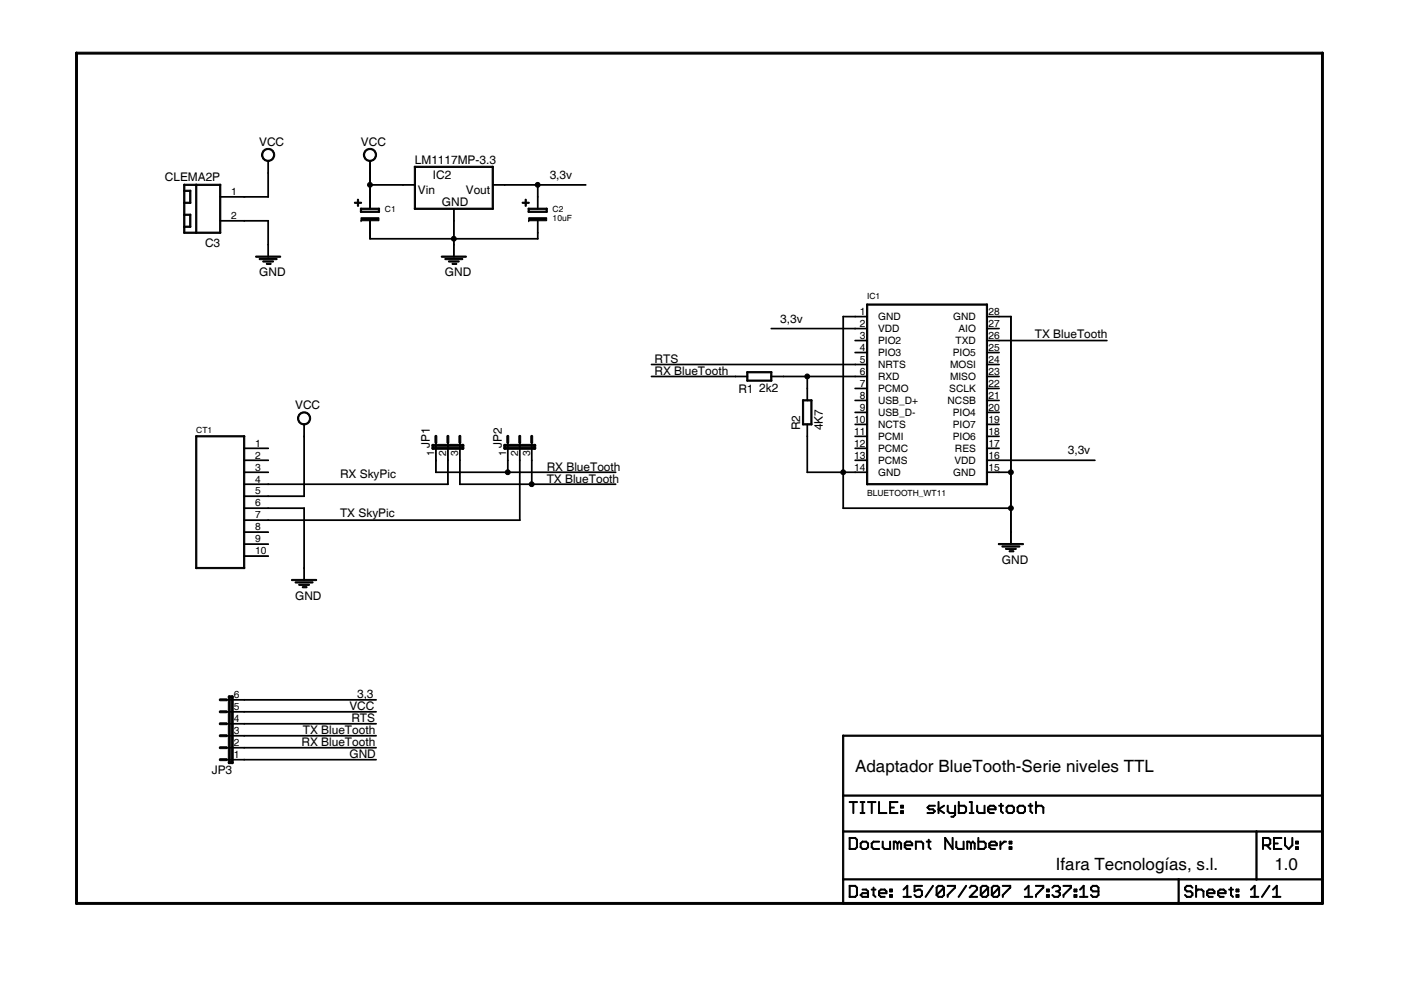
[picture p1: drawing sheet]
<svg xmlns="http://www.w3.org/2000/svg" width="297mm" height="210mm" viewBox="0 0 297 210" stroke-linecap="round" stroke-linejoin="round" font-family="sans-serif">
<g fill="#000" stroke="#000" stroke-width=".21">
<path d="M16 11.2l.1-.1h264.4l.1 .2-.1 .2h-264.4z" fill-rule="evenodd"/>
<path d="M38.9 39.2l2.8-.1v.1l-2.7 .1z" fill-rule="evenodd"/>
<path d="M41.5 39.2l5.2-.1 .1 .1-5.2 .1z" fill-rule="evenodd"/>
<path d="M55.9 31.8a1.4 1.4 0 0 1 2.2 .4 1.4 1.4 0 0 1-.9 2 1.4 1.4 0 0 1-1.7-1.3h.2a1.14 1.14 0 0 1 1.5-1.1 1.14 1.14 0 0 1 .5 1.8 1.14 1.14 0 0 1-1.8-.2l-.2-.5h-.2l.1-.6z" fill-rule="evenodd"/>
<path d="M56.8 34.1h.1v2.6z" fill-rule="evenodd"/>
<path d="M77.5 31.8a1.4 1.4 0 0 1 2.2 .4 1.4 1.4 0 0 1-.9 2 1.4 1.4 0 0 1-1.8-1.3h.3a1.14 1.14 0 0 1 1.5-1.1 1.14 1.14 0 0 1 .5 1.8 1.14 1.14 0 0 1-1.9-.2l-.1-.5h-.3l.2-.6z" fill-rule="evenodd"/>
<path d="M78.4 36.6l.1 2.7z" fill-rule="evenodd"/>
<path d="M78.4 34.1l.1 2.6z" fill-rule="evenodd"/>
<path d="M78.4 39.2h7.1z" fill-rule="evenodd"/>
<path d="M85.4 39.2h2.7z" fill-rule="evenodd"/>
<path d="M87.8 35.3h16.7l.1 .1-16.7 .1z" fill-rule="evenodd"/>
<path d="M104.4 39.2h2.7z" fill-rule="evenodd"/>
<path d="M107 39.2h7.1z" fill-rule="evenodd"/>
<path d="M113.9 39.2h10.3z" fill-rule="evenodd"/>
<path d="M38.9 39.2h.3l-.1 1.4-.2-.1z" fill-rule="evenodd"/>
<path d="M38.9 40.4h.3l-.1 2.7h-.2z" fill-rule="evenodd"/>
<path d="M39 42.9l.2 .1-.1 2.7-.2-.1z" fill-rule="evenodd"/>
<path d="M39 45.4l.2 .1-.1 2.7-.2-.1z" fill-rule="evenodd"/>
<path d="M38.9 48h.3l-.1 1.5-.2-.1z" fill-rule="evenodd"/>
<path d="M38.9 48h1.5l.1 .1-1.5 .1z" fill-rule="evenodd"/>
<path d="M40.2 45.5h.3l-.1 2.7-.2-.1z" fill-rule="evenodd"/>
<path d="M39 45.4h1.4l.1 .2-1.5 .1z" fill-rule="evenodd"/>
<path d="M38.9 40.4l1.5-.1 .1 .2-1.5 .1z" fill-rule="evenodd"/>
<path d="M40.2 40.4h.3l-.1 2.7h-.2z" fill-rule="evenodd"/>
<path d="M39 42.9h1.4l.1 .2h-1.5z" fill-rule="evenodd"/>
<path d="M39 49.2h2.7v.2l-2.7 .1z" fill-rule="evenodd"/>
<path d="M41.5 39.2h.2v10.3l-.2-.1z" fill-rule="evenodd"/>
<path d="M46.6 39.2h.2l-.1 10.3-.1-.1z" fill-rule="evenodd"/>
<path d="M41.6 49.2h5.1l.1 .2-5.2 .1z" fill-rule="evenodd"/>
<path d="M46.7 41.7l5.2 .1h-5.2z" fill-rule="evenodd"/>
<path d="M46.7 46.8l5.2 .1h-5.2z" fill-rule="evenodd"/>
<path d="M51.7 46.8l5.2 .1h-5.2z" fill-rule="evenodd"/>
<path d="M56.8 46.8h.1v5.2z" fill-rule="evenodd"/>
<path d="M51.7 41.7l5.2 .1h-5.2z" fill-rule="evenodd"/>
<path d="M56.8 36.6h.1v5.2z" fill-rule="evenodd"/>
<path d="M56.8 51.9h.1v2.6z" fill-rule="evenodd"/>
<path d="M56.5 55.9l.9-.1 .1 .2-.9 .1z" fill-rule="evenodd"/>
<path d="M55.7 55.4l2.2-.1 .1 .2-2.2 .1z" fill-rule="evenodd"/>
<path d="M55 54.8h3.7l.1 .2-3.8 .1z" fill-rule="evenodd"/>
<path d="M54.2 54.4l5.2-.1 .1 .2-5.2 .1z" fill-rule="evenodd"/>
<path d="M75.8 42.3h.2l-.1 1.5-.1-.1z" fill-rule="evenodd"/>
<path d="M76.5 46.2v.6h3.8v-.6z" fill-rule="evenodd"/>
<path d="M76.5 44.2h.2l-.1 .8h-.2z" fill-rule="evenodd"/>
<path d="M75.1 43l1.5-.1 .1 .2h-1.5z" fill-rule="evenodd"/>
<path d="M78.4 49.3h.1v1.4z" fill-rule="evenodd"/>
<path d="M78.4 39.2h.1v2.6z" fill-rule="evenodd"/>
<path d="M78.4 41.7l.1 2.7z" fill-rule="evenodd"/>
<path d="M78.4 46.8l.1 2.6z" fill-rule="evenodd"/>
<path d="M76.5 44.2h3.9l.1 .1-4 .1z" fill-rule="evenodd"/>
<path d="M80.3 44.2h.2l-.1 .8h-.2z" fill-rule="evenodd"/>
<path d="M76.5 44.8h3.9l.1 .2h-4z" fill-rule="evenodd"/>
<path d="M87.8 35.3h.3l-.1 9.1-.2-.1z" fill-rule="evenodd"/>
<path d="M78.4 50.6l17.9 .1h-17.9z" fill-rule="evenodd"/>
<path d="M96.2 46.8l.1 3.9z" fill-rule="evenodd"/>
<path d="M96.2 50.6l.1 1.4z" fill-rule="evenodd"/>
<path d="M96.2 44.2l.1 2.7z" fill-rule="evenodd"/>
<path d="M96.2 51.9h.1v2.6z" fill-rule="evenodd"/>
<path d="M95.8 55.9l1-.1 .1 .2-1 .1z" fill-rule="evenodd"/>
<path d="M95.1 55.4l2.2-.1 .1 .2-2.2 .1z" fill-rule="evenodd"/>
<path d="M94.4 54.8h3.6l.1 .2-3.7 .1z" fill-rule="evenodd"/>
<path d="M93.6 54.4l5.2-.1 .1 .2-5.3 .1z" fill-rule="evenodd"/>
<path d="M104.3 35.3h.3l-.1 9.1-.2-.1z" fill-rule="evenodd"/>
<path d="M87.8 44.2h16.7l.1 .1-16.7 .1z" fill-rule="evenodd"/>
<path d="M111.4 42.2l.2 .1-.1 1.5-.2-.1z" fill-rule="evenodd"/>
<path d="M112.1 46.2v.6h3.8v-.6z" fill-rule="evenodd"/>
<path d="M112 44.2h.2l-.1 .8h-.1z" fill-rule="evenodd"/>
<path d="M110.7 43l1.4-.1 .1 .2h-1.4z" fill-rule="evenodd"/>
<path d="M113.9 49.3h.2l-.1 1.4z" fill-rule="evenodd"/>
<path d="M96.2 50.6l17.9 .1h-17.9z" fill-rule="evenodd"/>
<path d="M113.9 39.2h.2l-.1 2.6z" fill-rule="evenodd"/>
<path d="M114 41.7v2.7z" fill-rule="evenodd"/>
<path d="M114 46.8v2.6z" fill-rule="evenodd"/>
<path d="M112 44.2h3.9l.1 .1-3.9 .1z" fill-rule="evenodd"/>
<path d="M115.9 44.2h.1l-.1 .8h-.1z" fill-rule="evenodd"/>
<path d="M112 44.9l3.9-.1 .1 .2h-3.9z" fill-rule="evenodd"/>
<path d="M138.1 79.8l17.9 .1z" fill-rule="evenodd"/>
<path d="M155.8 79.8l2.7 .1z" fill-rule="evenodd"/>
<path d="M158.3 78.9l5.3-.1 .1 .2-5.3 .1z" fill-rule="evenodd"/>
<path d="M163.5 79.8l2.7 .1h-2.7z" fill-rule="evenodd"/>
<path d="M166 79.8l5.2 .1z" fill-rule="evenodd"/>
<path d="M178.7 67.1l2.7 .1z" fill-rule="evenodd"/>
<path d="M163.5 69.6l17.9 .1-17.9 .1z" fill-rule="evenodd"/>
<path d="M171.1 79.8l10.3 .1z" fill-rule="evenodd"/>
<path d="M138.1 77.3h43.3z" fill-rule="evenodd"/>
<path d="M181.3 67.1l2.6 .1h-2.6z" fill-rule="evenodd"/>
<path d="M181.3 69.6l2.6 .1-2.6 .1z" fill-rule="evenodd"/>
<path d="M181.3 72.2l2.6 .1h-2.6z" fill-rule="evenodd"/>
<path d="M181.2 74.7l2.7 .1z" fill-rule="evenodd"/>
<path d="M181.2 77.3h2.7z" fill-rule="evenodd"/>
<path d="M181.2 79.8l2.7 .1z" fill-rule="evenodd"/>
<path d="M183.8 64.5h25.5l.1 .1-25.6 .1z" fill-rule="evenodd"/>
<path d="M209.2 79.8l2.7 .1z" fill-rule="evenodd"/>
<path d="M209.2 77.3h2.7z" fill-rule="evenodd"/>
<path d="M209.2 74.7l2.7 .1z" fill-rule="evenodd"/>
<path d="M209.2 72.2l2.7 .1h-2.7z" fill-rule="evenodd"/>
<path d="M209.2 69.6l2.7 .1-2.7 .1z" fill-rule="evenodd"/>
<path d="M209.2 67.1l2.7 .1z" fill-rule="evenodd"/>
<path d="M211.7 67.1l2.7 .1z" fill-rule="evenodd"/>
<path d="M211.8 72.2l22.9 .1h-22.9z" fill-rule="evenodd"/>
<path d="M41.6 92.4h10.2l.1 .2-10.3 .1z" fill-rule="evenodd"/>
<path d="M51.7 97.6l5.2 .1z" fill-rule="evenodd"/>
<path d="M51.7 95.1h5.2z" fill-rule="evenodd"/>
<path d="M63.5 87.7a1.4 1.4 0 0 1 2.2 .4 1.4 1.4 0 0 1-.9 2 1.4 1.4 0 0 1-1.7-1.4h.2a1.15 1.15 0 0 1 1.6-1 1.15 1.15 0 0 1 .4 1.8 1.15 1.15 0 0 1-1.8-.2l-.2-.6h-.2l.1-.6z" fill-rule="evenodd"/>
<path d="M64.4 90h.2l-.1 2.6z" fill-rule="evenodd"/>
<path d="M91.6 94.4l.1-.1 .3 .1v.8l-.1 .1-.3-.1z" fill-rule="evenodd"/>
<path d="M92.3 95.1h.2v2.6z" fill-rule="evenodd"/>
<path d="M92.3 93.8h.2v1.4z" fill-rule="evenodd"/>
<path d="M92.3 92.4l.3 .1v1.4l-.1 .1-.3-.1v-1.4z" fill-rule="evenodd"/>
<path d="M94.9 95.1h.1v2.6z" fill-rule="evenodd"/>
<path d="M94.9 93.8h.1v1.4z" fill-rule="evenodd"/>
<path d="M94.8 92.5l.1-.1 .3 .1v1.4l-.2 .1-.2-.1z" fill-rule="evenodd"/>
<path d="M97.4 95.1h.2l-.1 2.6z" fill-rule="evenodd"/>
<path d="M97.4 93.8h.2l-.1 1.4z" fill-rule="evenodd"/>
<path d="M97.4 92.4l.3 .1v1.4l-.1 .1-.3-.1v-1.4z" fill-rule="evenodd"/>
<path d="M91.6 95l.1-.1h6.5l.1 .3-.1 .1h-6.5z" fill-rule="evenodd"/>
<path d="M97.9 94.4l.2-.1 .2 .1v.8l-.1 .1-.3-.1z" fill-rule="evenodd"/>
<path d="M91.6 94.4l.1-.1h6.5l.1 .2-.1 .2h-6.5z" fill-rule="evenodd"/>
<path d="M107 94.3l.2 .1v.8l-.1 .1-.3-.1v-.8z" fill-rule="evenodd"/>
<path d="M107.6 95.1h.1v2.6z" fill-rule="evenodd"/>
<path d="M107.6 93.8h.1v1.4z" fill-rule="evenodd"/>
<path d="M107.5 92.5l.1-.1 .3 .1v1.4l-.2 .1-.2-.1z" fill-rule="evenodd"/>
<path d="M110.1 95.1h.2l-.1 2.6z" fill-rule="evenodd"/>
<path d="M110.1 93.8h.2l-.1 1.4z" fill-rule="evenodd"/>
<path d="M110.1 92.4l.3 .1v1.4l-.1 .1-.3-.1v-1.4z" fill-rule="evenodd"/>
<path d="M112.7 95.1h.1v2.6z" fill-rule="evenodd"/>
<path d="M112.7 93.8h.1v1.4z" fill-rule="evenodd"/>
<path d="M112.5 92.5l.2-.1 .2 .1v1.4l-.1 .1-.3-.1z" fill-rule="evenodd"/>
<path d="M106.8 95l.2-.1h6.5l.1 .3-.1 .1h-6.5z" fill-rule="evenodd"/>
<path d="M113.3 94.3l.3 .1v.8l-.1 .1-.3-.1v-.8z" fill-rule="evenodd"/>
<path d="M107 94.3h6.5l.1 .2-.1 .2h-6.5l-.2-.2z" fill-rule="evenodd"/>
<path d="M158.3 78.9h.3l-.1 2-.2-.1z" fill-rule="evenodd"/>
<path d="M158.3 80.7l5.3-.1 .1 .2-5.3 .1z" fill-rule="evenodd"/>
<path d="M163.4 78.9h.3l-.1 2-.2-.1z" fill-rule="evenodd"/>
<path d="M170.2 84.8l.2 .1-.1 5.2-.2-.1z" fill-rule="evenodd"/>
<path d="M171.1 79.8h.1v2.7z" fill-rule="evenodd"/>
<path d="M171.1 82.3l.1 2.7z" fill-rule="evenodd"/>
<path d="M171.1 90h.1v2.6z" fill-rule="evenodd"/>
<path d="M172 84.8l.2 .1-.1 5.2-.2-.1z" fill-rule="evenodd"/>
<path d="M170.2 84.8h1.9l.1 .2h-2z" fill-rule="evenodd"/>
<path d="M170.2 89.9h1.9l.1 .1-2 .1z" fill-rule="evenodd"/>
<path d="M181.3 82.3l2.6 .1-2.6 .1z" fill-rule="evenodd"/>
<path d="M181.3 84.9l2.6 .1h-2.6z" fill-rule="evenodd"/>
<path d="M181.2 87.4l2.7 .1z" fill-rule="evenodd"/>
<path d="M181.2 90h2.7z" fill-rule="evenodd"/>
<path d="M181.3 92.5l2.6 .1h-2.6z" fill-rule="evenodd"/>
<path d="M181.3 95l2.6 .1-2.6 .1z" fill-rule="evenodd"/>
<path d="M181.2 97.6l2.7 .1z" fill-rule="evenodd"/>
<path d="M209.2 97.6l2.7 .1z" fill-rule="evenodd"/>
<path d="M209.2 95.1h2.7z" fill-rule="evenodd"/>
<path d="M209.2 92.5l2.7 .1z" fill-rule="evenodd"/>
<path d="M209.2 90h2.7z" fill-rule="evenodd"/>
<path d="M209.2 87.4l2.7 .1z" fill-rule="evenodd"/>
<path d="M209.2 84.9l2.7 .1h-2.7z" fill-rule="evenodd"/>
<path d="M209.2 82.3l2.7 .1-2.7 .1z" fill-rule="evenodd"/>
<path d="M211.7 97.6l20.5 .1z" fill-rule="evenodd"/>
<path d="M51.7 100.1l5.2 .1z" fill-rule="evenodd"/>
<path d="M51.7 102.7h5.2z" fill-rule="evenodd"/>
<path d="M51.7 105.2l5.2 .1z" fill-rule="evenodd"/>
<path d="M51.7 107.7l5.2 .1-5.2 .1z" fill-rule="evenodd"/>
<path d="M51.7 110.3l5.2 .1z" fill-rule="evenodd"/>
<path d="M51.7 112.8l5.2 .1z" fill-rule="evenodd"/>
<path d="M51.7 115.4h5.2z" fill-rule="evenodd"/>
<path d="M51.7 117.9l5.2 .1z" fill-rule="evenodd"/>
<path d="M56.8 107.8h7.8z" fill-rule="evenodd"/>
<path d="M56.8 105.2l7.8 .1z" fill-rule="evenodd"/>
<path d="M64.4 92.5h.2l-.1 12.8z" fill-rule="evenodd"/>
<path d="M92.3 97.6h.2v2.6z" fill-rule="evenodd"/>
<path d="M56.8 102.7h38.2z" fill-rule="evenodd"/>
<path d="M94.9 97.6h.1v5.2z" fill-rule="evenodd"/>
<path d="M97.4 97.6h.2l-.1 5.2z" fill-rule="evenodd"/>
<path d="M92.3 100.1l15.4 .1z" fill-rule="evenodd"/>
<path d="M107.6 97.6h.1v2.6z" fill-rule="evenodd"/>
<path d="M56.8 110.3l53.5 .1z" fill-rule="evenodd"/>
<path d="M110.1 97.6h.2l-.1 12.8z" fill-rule="evenodd"/>
<path d="M97.4 102.7h15.4z" fill-rule="evenodd"/>
<path d="M112.7 97.6h.1v5.2z" fill-rule="evenodd"/>
<path d="M112.7 102.7h17.9z" fill-rule="evenodd"/>
<path d="M107.6 100.1l23 .1z" fill-rule="evenodd"/>
<path d="M171.1 92.5h.1v7.7z" fill-rule="evenodd"/>
<path d="M178.7 67.1h.2l-.1 33.1z" fill-rule="evenodd"/>
<path d="M178.7 100.1h.2l-.1 7.8z" fill-rule="evenodd"/>
<path d="M171.1 100.1l7.8 .1z" fill-rule="evenodd"/>
<path d="M178.7 100.1l2.7 .1z" fill-rule="evenodd"/>
<path d="M181.3 100.1l2.6 .1h-2.6z" fill-rule="evenodd"/>
<path d="M183.8 64.5l.2 .1-.1 38.2-.2-.1z" fill-rule="evenodd"/>
<path d="M209.2 64.5l.2 .1-.1 38.2-.2-.1z" fill-rule="evenodd"/>
<path d="M183.7 102.7l25.6-.1 .1 .1-25.6 .1z" fill-rule="evenodd"/>
<path d="M209.2 100.1l2.7 .1z" fill-rule="evenodd"/>
<path d="M178.7 107.8h35.7z" fill-rule="evenodd"/>
<path d="M214.3 67.1h.1v33.1h-.1z" fill-rule="evenodd"/>
<path d="M211.7 100.1l2.7 .1z" fill-rule="evenodd"/>
<path d="M214.3 100.1h.1v7.8z" fill-rule="evenodd"/>
<path d="M214.3 107.8h.1v5.1z" fill-rule="evenodd"/>
<path d="M214.3 112.8h.1v2.7z" fill-rule="evenodd"/>
<path d="M214 116.8h.9l.1 .2-1 .1z" fill-rule="evenodd"/>
<path d="M213.2 116.4l2.2-.1 .1 .2h-2.2z" fill-rule="evenodd"/>
<path d="M212.5 115.8h3.7v.2h-3.7z" fill-rule="evenodd"/>
<path d="M211.7 115.4l5.2-.1 .1 .1-5.3 .1z" fill-rule="evenodd"/>
<path d="M41.6 92.4l.1 .1v28.1l-.2-.1z" fill-rule="evenodd"/>
<path d="M41.5 120.4h10.3l.1 .1-10.3 .1z" fill-rule="evenodd"/>
<path d="M51.7 92.4l.2 .1-.1 28.1-.2-.1z" fill-rule="evenodd"/>
<path d="M64.4 107.8h.2l-.1 12.8z" fill-rule="evenodd"/>
<path d="M64.4 120.5h.2l-.1 2.6z" fill-rule="evenodd"/>
<path d="M64.2 124.4h.8l.1 .2-.9 .1z" fill-rule="evenodd"/>
<path d="M63.4 123.9h2.1l.1 .2-2.2 .1z" fill-rule="evenodd"/>
<path d="M62.7 123.4h3.6l.1 .2-3.7 .1z" fill-rule="evenodd"/>
<path d="M61.9 122.9h5.2v.2h-5.2z" fill-rule="evenodd"/>
<path d="M46.6 148.2h1.4l.2 .3-.2 .1h-1.4l-.1-.1z" fill-rule="evenodd"/>
<path d="M46.5 158.5l.1-.1h1.4l.2 .3-.2 .1h-1.4z" fill-rule="evenodd"/>
<path d="M46.5 150.9l.1-.1h1.4l.2 .2-.2 .2h-1.4z" fill-rule="evenodd"/>
<path d="M46.6 155.9h1.4l.2 .2-.2 .2h-1.4l-.1-.2z" fill-rule="evenodd"/>
<path d="M46.6 153.3h1.4l.2 .3-.2 .1h-1.4l-.1-.1z" fill-rule="evenodd"/>
<path d="M47.9 148.4l1.4 .1z" fill-rule="evenodd"/>
<path d="M47.9 158.6h1.4z" fill-rule="evenodd"/>
<path d="M47.9 150.9l1.4 .1z" fill-rule="evenodd"/>
<path d="M47.9 156l1.4 .1z" fill-rule="evenodd"/>
<path d="M47.9 153.5h1.4z" fill-rule="evenodd"/>
<path d="M48.4 147.7l.1-.1h.8l.1 .3-.1 .1h-.8z" fill-rule="evenodd"/>
<path d="M49.2 158.6h2.7z" fill-rule="evenodd"/>
<path d="M49.2 148.4l2.7 .1z" fill-rule="evenodd"/>
<path d="M49.2 150.9l2.7 .1h-2.7z" fill-rule="evenodd"/>
<path d="M49.2 156l2.7 .1h-2.7z" fill-rule="evenodd"/>
<path d="M49.2 153.5h2.7z" fill-rule="evenodd"/>
<path d="M51.7 150.9l28.1 .1z" fill-rule="evenodd"/>
<path d="M51.7 148.4l28.1 .1z" fill-rule="evenodd"/>
<path d="M51.7 156l28.1 .1z" fill-rule="evenodd"/>
<path d="M51.7 158.6h28.1z" fill-rule="evenodd"/>
<path d="M51.7 153.5h28.1z" fill-rule="evenodd"/>
<path d="M178.7 155.9h101.7l.1 .2-101.8 .1z" fill-rule="evenodd"/>
<path d="M46.6 160.9h1.4l.2 .3-.2 .1h-1.4l-.1-.1z" fill-rule="evenodd"/>
<path d="M48.4 147.7l.1-.1 .3 .1v14.1l-.1 .2-.3-.2z" fill-rule="evenodd"/>
<path d="M47.9 161.1l1.4 .1z" fill-rule="evenodd"/>
<path d="M49 147.7l.2-.1 .2 .1v14.1l-.1 .2-.3-.2z" fill-rule="evenodd"/>
<path d="M48.4 161.7l.1-.1h.8l.1 .2-.1 .2h-.8z" fill-rule="evenodd"/>
<path d="M49.2 161.1l2.7 .1h-2.7z" fill-rule="evenodd"/>
<path d="M51.7 161.1l28.1 .1z" fill-rule="evenodd"/>
<path d="M178.7 168.6l.2 .1-.1 7.8-.2-.1z" fill-rule="evenodd"/>
<path d="M178.7 155.9l.2 .1-.1 12.9-.2-.1z" fill-rule="evenodd"/>
<path d="M180.8 170.1h.2v2.5l-.2-.1z" fill-rule="evenodd"/>
<path d="M180 177.7l1.4-.1v.2h-1.3z" fill-rule="evenodd"/>
<path d="M180 170.1l1.7-.1 .1 .2h-1.7z" fill-rule="evenodd"/>
<path d="M181.2 180l.4-.4h.2l-.4 .6z" fill-rule="evenodd"/>
<path d="M181.6 178.1h.2l-.1 1.7-.1-.1z" fill-rule="evenodd"/>
<path d="M181.3 177.6l.5 .5-.1 .1-.5-.4z" fill-rule="evenodd"/>
<path d="M182.4 178.8l.2 .1-.1 .9-.1-.1z" fill-rule="evenodd"/>
<path d="M182.8 170.1h.2l-.1 2.5-.1-.1z" fill-rule="evenodd"/>
<path d="M182.4 178.8l.4-.4 .2 .1-.5 .5z" fill-rule="evenodd"/>
<path d="M182.4 172.3h.9l.1 .2-1 .1z" fill-rule="evenodd"/>
<path d="M182.4 170h.9l.1 .2h-1z" fill-rule="evenodd"/>
<path d="M182.8 178.4h.9v.2h-.9z" fill-rule="evenodd"/>
<path d="M183.5 180l.5-.4h.1l-.4 .6z" fill-rule="evenodd"/>
<path d="M184 178.8l.1 .1v.9l-.2-.1z" fill-rule="evenodd"/>
<path d="M183.6 178.4l.5 .5v.1l-.6-.4z" fill-rule="evenodd"/>
<path d="M184.7 170.1h.2v2.5l-.2-.1z" fill-rule="evenodd"/>
<path d="M184.7 178.9h.2v.9l-.2-.1z" fill-rule="evenodd"/>
<path d="M184.7 178.9l.5-.5 .1 .1-.4 .5z" fill-rule="evenodd"/>
<path d="M184 170h1.6l.1 .2h-1.7z" fill-rule="evenodd"/>
<path d="M186.3 170.1h.2l-.1 2.5-.1-.1z" fill-rule="evenodd"/>
<path d="M185.2 178.4h1.2l.1 .2h-1.3z" fill-rule="evenodd"/>
<path d="M187.1 178.4l.2 .1-.1 1.3-.2-.1z" fill-rule="evenodd"/>
<path d="M186.3 172.4l1.7-.1v.2l-1.7 .1z" fill-rule="evenodd"/>
<path d="M188.6 170.1h.2v2.5l-.2-.1z" fill-rule="evenodd"/>
<path d="M188.6 171.2h.9l.1 .1-.9 .1z" fill-rule="evenodd"/>
<path d="M189.5 178.4h.4l.1 .2h-.5z" fill-rule="evenodd"/>
<path d="M188.6 170.1l1.7-.1 .1 .2h-1.7z" fill-rule="evenodd"/>
<path d="M188.7 172.3h1.6l.1 .2-1.7 .1z" fill-rule="evenodd"/>
<path d="M189.8 178.4l.6 .5-.1 .1-.5-.4z" fill-rule="evenodd"/>
<path d="M190.2 178.9l.4-.5 .2 .1-.5 .5z" fill-rule="evenodd"/>
<path d="M190.9 170.9h.3l-.1 .5-.2-.1z" fill-rule="evenodd"/>
<path d="M190.9 172h.3l-.1 .6-.2-.1z" fill-rule="evenodd"/>
<path d="M190.6 178.4l.6 .5-.1 .1-.5-.4z" fill-rule="evenodd"/>
<path d="M190.9 170.9l.6-.1 .1 .1-.6 .1z" fill-rule="evenodd"/>
<path d="M191.4 170.8l.2 .1-.1 .5-.2-.1z" fill-rule="evenodd"/>
<path d="M190.9 171.2h.6l.1 .1-.6 .1z" fill-rule="evenodd"/>
<path d="M190.9 172h.6l.1 .1-.6 .1z" fill-rule="evenodd"/>
<path d="M191.4 172h.2l-.1 .6-.2-.1z" fill-rule="evenodd"/>
<path d="M191 172.3h.5l.1 .2-.6 .1z" fill-rule="evenodd"/>
<path d="M191.8 178.8l.1 .1v.9l-.2-.1z" fill-rule="evenodd"/>
<path d="M191.8 178.8l.4-.4 .1 .1-.4 .5z" fill-rule="evenodd"/>
<path d="M192.1 178.5l.9-.1 .1 .2h-.9z" fill-rule="evenodd"/>
<path d="M193 178.4l.5 .5-.1 .1-.5-.4z" fill-rule="evenodd"/>
<path d="M193.4 178.8l.1 .1-.1 .5-.1-.1z" fill-rule="evenodd"/>
<path d="M191.8 179.2h1.6l.1 .1-1.7 .1z" fill-rule="evenodd"/>
<path d="M194.1 178.4h1.3v.2h-1.3z" fill-rule="evenodd"/>
<path d="M195.3 178.4l.5 .5v.1l-.6-.4z" fill-rule="evenodd"/>
<path d="M196.8 178.1h.2v1.7l-.2-.1z" fill-rule="evenodd"/>
<path d="M196.6 171.2h.1l.4 .5-.1 .1z" fill-rule="evenodd"/>
<path d="M196.6 171.2l.4-.4 .1 .1-.4 .5z" fill-rule="evenodd"/>
<path d="M196.4 178.5l.9-.1 .1 .2h-.9z" fill-rule="evenodd"/>
<path d="M196.6 172.3h1.3v.2l-1.3 .1z" fill-rule="evenodd"/>
<path d="M196.9 171.6h1v.1l-.9 .1z" fill-rule="evenodd"/>
<path d="M197.7 172.4l.5-.4h.1l-.4 .6z" fill-rule="evenodd"/>
<path d="M197.8 171.6l.5 .4-.1 .2-.5-.5z" fill-rule="evenodd"/>
<path d="M196.9 170.9l1.3-.1 .1 .1-1.3 .1z" fill-rule="evenodd"/>
<path d="M198.9 170.1h.2l-.1 2.5-.1-.1z" fill-rule="evenodd"/>
<path d="M198.9 171.6l1.4 .9-.2 .1-1.2-.9z" fill-rule="evenodd"/>
<path d="M198.9 171.6l1.2-.8 .2 .1-1.3 .9z" fill-rule="evenodd"/>
<path d="M200.8 170.9h.2v1.3l-.2-.1z" fill-rule="evenodd"/>
<path d="M200.8 172h.2l.4 .5-.1 .1z" fill-rule="evenodd"/>
<path d="M201.6 173.2l.6-.1v.2h-.5z" fill-rule="evenodd"/>
<path d="M201.3 172.3h1.2l.1 .2-1.3 .1z" fill-rule="evenodd"/>
<path d="M202.4 170.9h.2l-.1 2.1-.1-.1z" fill-rule="evenodd"/>
<path d="M202 173.2l.5-.5 .1 .1-.4 .5z" fill-rule="evenodd"/>
<path d="M202.7 178.4l.2 .1-.1 1.3-.2-.1z" fill-rule="evenodd"/>
<path d="M203.2 170l.2 .1-.1 2.5-.1-.1z" fill-rule="evenodd"/>
<path d="M203.2 172.3h1.3l.1 .2-1.4 .1z" fill-rule="evenodd"/>
<path d="M203.2 170.8h1.3l.1 .1-1.4 .1z" fill-rule="evenodd"/>
<path d="M204.3 172.4l.5-.4h.1l-.4 .6z" fill-rule="evenodd"/>
<path d="M204.7 171.2h.2v1l-.2-.1z" fill-rule="evenodd"/>
<path d="M204.3 170.9l.2-.1 .4 .5-.1 .1z" fill-rule="evenodd"/>
<path d="M205 178.4h.5l.1 .2h-.6z" fill-rule="evenodd"/>
<path d="M205.4 178.4l.6 .5-.1 .1-.5-.4z" fill-rule="evenodd"/>
<path d="M205.5 170.1l.6-.1v.2h-.5z" fill-rule="evenodd"/>
<path d="M205.9 170.1h.2v2.5l-.2-.1z" fill-rule="evenodd"/>
<path d="M205.8 178.9l.4-.5 .2 .1-.5 .5z" fill-rule="evenodd"/>
<path d="M205.6 172.3h.8l.1 .2-.9 .1z" fill-rule="evenodd"/>
<path d="M206.2 178.4l.6 .5-.1 .1-.5-.4z" fill-rule="evenodd"/>
<path d="M207.1 170.8l.2 .1-.1 1.3-.1-.1z" fill-rule="evenodd"/>
<path d="M207.1 172h.1l.5 .5-.2 .1z" fill-rule="evenodd"/>
<path d="M207.4 178.4h1.2l.1 .2h-1.3z" fill-rule="evenodd"/>
<path d="M207.5 172.3h1.3v.2l-1.3 .1z" fill-rule="evenodd"/>
<path d="M208.6 170.9h.2v1.7l-.2-.1z" fill-rule="evenodd"/>
<path d="M208.5 180l.4-.4h.2l-.5 .6z" fill-rule="evenodd"/>
<path d="M208.9 178.9h.2l-.1 .9-.1-.1z" fill-rule="evenodd"/>
<path d="M208.5 178.5l.1-.1 .5 .5-.2 .1z" fill-rule="evenodd"/>
<path d="M209.4 171.2h.2l-.1 1-.1-.1z" fill-rule="evenodd"/>
<path d="M209.7 178.8l.2 .1-.1 .9-.1-.1z" fill-rule="evenodd"/>
<path d="M209.4 172h.1l.5 .5-.1 .1z" fill-rule="evenodd"/>
<path d="M209.4 171.2l.5-.4 .1 .1-.5 .5z" fill-rule="evenodd"/>
<path d="M209.7 178.8l.4-.4 .2 .1-.5 .5z" fill-rule="evenodd"/>
<path d="M209.9 172.3h.8l.1 .2-.9 .1z" fill-rule="evenodd"/>
<path d="M209.8 170.9l.9-.1 .1 .1-.9 .1z" fill-rule="evenodd"/>
<path d="M210.1 178.4h.9v.2h-.9z" fill-rule="evenodd"/>
<path d="M210.6 170.8l.6 .4-.1 .2-.5-.5z" fill-rule="evenodd"/>
<path d="M211 171.2h.2l-.1 .6-.1-.1z" fill-rule="evenodd"/>
<path d="M209.5 171.6h1.6l.1 .1-1.7 .1z" fill-rule="evenodd"/>
<path d="M210.9 178.4l.5 .5v.1l-.6-.4z" fill-rule="evenodd"/>
<path d="M211.2 178.9h.2v.5l-.2-.1z" fill-rule="evenodd"/>
<path d="M209.7 179.2h1.7v.1l-1.7 .1z" fill-rule="evenodd"/>
<path d="M212.1 170.5h.2v1.7l-.2-.1z" fill-rule="evenodd"/>
<path d="M212.1 172h.2l.4 .5-.1 .1z" fill-rule="evenodd"/>
<path d="M211.7 170.9l1-.1v.1l-.9 .1z" fill-rule="evenodd"/>
<path d="M212 179.2l.8-.8 .2 .1-.9 .9z" fill-rule="evenodd"/>
<path d="M212.8 178.4h.5l.1 .2h-.6z" fill-rule="evenodd"/>
<path d="M213.3 171.2h.2v1l-.2-.1z" fill-rule="evenodd"/>
<path d="M213.3 171.2l.5-.4 .1 .1-.4 .5z" fill-rule="evenodd"/>
<path d="M213.3 172h.2l.4 .5-.1 .1z" fill-rule="evenodd"/>
<path d="M214 178.4l.2 .1-.1 .5-.2-.1z" fill-rule="evenodd"/>
<path d="M214 178.4h.5v.2h-.5z" fill-rule="evenodd"/>
<path d="M214.4 178.4l.1 .1v.5l-.2-.1z" fill-rule="evenodd"/>
<path d="M213.9 178.9l.6-.1v.1l-.5 .1z" fill-rule="evenodd"/>
<path d="M213.9 179.6h.6v.1l-.5 .1z" fill-rule="evenodd"/>
<path d="M213.7 172.4l.9-.1 .1 .2-.9 .1z" fill-rule="evenodd"/>
<path d="M213.7 170.9l.9-.1 .1 .1-.9 .1z" fill-rule="evenodd"/>
<path d="M214.9 172l.2 .1-.6 .5v-.2z" fill-rule="evenodd"/>
<path d="M214.9 171.2h.2l-.1 1-.1-.1z" fill-rule="evenodd"/>
<path d="M214.5 170.9l.1-.1 .5 .5-.2 .1z" fill-rule="evenodd"/>
<path d="M215.6 171.2h.3l-.1 1-.2-.1z" fill-rule="evenodd"/>
<path d="M215.6 171.2l.5-.4 .1 .1-.4 .5z" fill-rule="evenodd"/>
<path d="M215.6 172h.2l.4 .5-.1 .1z" fill-rule="evenodd"/>
<path d="M216.1 172.3h.9v.2l-.9 .1z" fill-rule="evenodd"/>
<path d="M216 170.9l1-.1v.1l-.9 .1z" fill-rule="evenodd"/>
<path d="M216.8 172.4l.5-.4h.1l-.4 .6z" fill-rule="evenodd"/>
<path d="M217.2 171.2h.2v1l-.2-.1z" fill-rule="evenodd"/>
<path d="M216.8 170.9l.2-.1 .4 .5-.1 .1z" fill-rule="evenodd"/>
<path d="M218.4 170.5h.2l-.1 1.7-.1-.1z" fill-rule="evenodd"/>
<path d="M218.4 172h.1l.5 .5-.2 .1z" fill-rule="evenodd"/>
<path d="M218.1 170.8h.8l.1 .1-.9 .1z" fill-rule="evenodd"/>
<path d="M219.5 170.1h.2v2.5l-.2-.1z" fill-rule="evenodd"/>
<path d="M219.5 171.2l.5-.4 .2 .1-.5 .5z" fill-rule="evenodd"/>
<path d="M220 170.8h.8l.1 .1-.9 .1z" fill-rule="evenodd"/>
<path d="M220.7 170.9l.1-.1 .5 .5-.1 .1z" fill-rule="evenodd"/>
<path d="M221.1 171.2h.2v1.4l-.2-.1z" fill-rule="evenodd"/>
<path d="M178.7 176.2h87.7l.1 .2-87.8 .1z" fill-rule="evenodd"/>
<path d="M267.7 177.7l1.3-.1v.2h-1.3z" fill-rule="evenodd"/>
<path d="M267.7 179.2h1.3v.1l-1.3 .1z" fill-rule="evenodd"/>
<path d="M268.9 177.6l.5 .5v.1l-.6-.4z" fill-rule="evenodd"/>
<path d="M269.2 178.1h.2v.9l-.2-.1z" fill-rule="evenodd"/>
<path d="M269.3 178.8l.1 .1-.5 .5-.1-.2z" fill-rule="evenodd"/>
<path d="M270 178.9l.9-.1 .1 .1-.9 .1z" fill-rule="evenodd"/>
<path d="M270.1 177.6h1.6l.1 .2h-1.7z" fill-rule="evenodd"/>
<path d="M272.3 177.7h.3l-.1 1.7-.2-.1z" fill-rule="evenodd"/>
<path d="M274 177.6l.1 .1-.1 1.7-.1-.1z" fill-rule="evenodd"/>
<path d="M274.7 178.5h.2l-.1 .5-.1-.1z" fill-rule="evenodd"/>
<path d="M274.7 178.5l.5-.1 .1 .2h-.6z" fill-rule="evenodd"/>
<path d="M275.1 178.5h.2l-.1 .5-.1-.1z" fill-rule="evenodd"/>
<path d="M274.7 178.9l.5-.1 .1 .1-.6 .1z" fill-rule="evenodd"/>
<path d="M274.7 179.6h.5l.1 .1-.6 .1z" fill-rule="evenodd"/>
<path d="M266.3 176.3l14.1-.1 .1 .2-14.1 .1z" fill-rule="evenodd"/>
<path d="M280.3 155.9l.2 .1-.1 12.9-.2-.1z" fill-rule="evenodd"/>
<path d="M178.7 168.6h101.7l.1 .2-101.8 .1z" fill-rule="evenodd"/>
<path d="M280.3 168.6l.2 .1-.1 7.8-.2-.1z" fill-rule="evenodd"/>
<path d="M16 11.2l.1-.1 .3 .1v180.5l-.1 .1-.3-.1z" fill-rule="evenodd"/>
<path d="M178.7 186.4l.2 .1-.1 5.2-.2-.1z" fill-rule="evenodd"/>
<path d="M178.7 176.2l.2 .1-.1 10.3h-.2z" fill-rule="evenodd"/>
<path d="M180 187.9h.3l-.1 2.4h-.2z" fill-rule="evenodd"/>
<path d="M180 177.7h.3l-.1 2.5-.2-.1z" fill-rule="evenodd"/>
<path d="M180 190.2l1.4-.1v.2h-1.3z" fill-rule="evenodd"/>
<path d="M180 187.9l1.4-.1v.1l-1.3 .1z" fill-rule="evenodd"/>
<path d="M180 180h1.4v.1l-1.3 .1z" fill-rule="evenodd"/>
<path d="M181.2 190.2l.4-.5 .2 .1-.4 .5z" fill-rule="evenodd"/>
<path d="M181.6 188.2h.2l-.1 1.7h-.1z" fill-rule="evenodd"/>
<path d="M181.2 187.9l.2-.1 .4 .5-.2 .1z" fill-rule="evenodd"/>
<path d="M182.4 189.7l.6 .5-.1 .1-.5-.4z" fill-rule="evenodd"/>
<path d="M182.4 189.8l.4-.5 .2 .1-.5 .5z" fill-rule="evenodd"/>
<path d="M182.4 179.6l.6 .4-.1 .2-.5-.5z" fill-rule="evenodd"/>
<path d="M182.8 188.6h.9v.1l-.9 .1z" fill-rule="evenodd"/>
<path d="M182.8 180h.9v.1l-.9 .1z" fill-rule="evenodd"/>
<path d="M183.5 188.6h.2l.4 .5-.1 .1z" fill-rule="evenodd"/>
<path d="M184 189h.1v1.3h-.2z" fill-rule="evenodd"/>
<path d="M182.8 190.2l1.3-.1v.2h-1.3z" fill-rule="evenodd"/>
<path d="M182.8 189.3h1.3v.2h-1.3z" fill-rule="evenodd"/>
<path d="M185.1 188.2h.2l-.1 1.7h-.1z" fill-rule="evenodd"/>
<path d="M184.7 179.6h.2l.4 .5-.1 .1z" fill-rule="evenodd"/>
<path d="M185.1 189.8l.1-.1 .5 .6h-.1z" fill-rule="evenodd"/>
<path d="M184.7 188.6h.9l.1 .1-.9 .1z" fill-rule="evenodd"/>
<path d="M186.3 189h.2l-.1 .9h-.1z" fill-rule="evenodd"/>
<path d="M185.1 180h1.3l.1 .1-1.3 .1z" fill-rule="evenodd"/>
<path d="M186.3 189.8l.1-.1 .5 .6h-.2z" fill-rule="evenodd"/>
<path d="M186.3 189l.4-.4h.2l-.5 .6z" fill-rule="evenodd"/>
<path d="M186.7 190.2l.9-.1 .1 .2h-1z" fill-rule="evenodd"/>
<path d="M186.7 188.6h.9l.1 .1-1 .1z" fill-rule="evenodd"/>
<path d="M187 179.6h.2l.5 .5-.2 .1z" fill-rule="evenodd"/>
<path d="M187.4 188.6h.2l.4 .5-.1 .1z" fill-rule="evenodd"/>
<path d="M187.8 189h.2v.5h-.2z" fill-rule="evenodd"/>
<path d="M186.3 189.4l1.7-.1v.2h-1.7z" fill-rule="evenodd"/>
<path d="M188.6 188.6h.2v.6l-.2-.1z" fill-rule="evenodd"/>
<path d="M188.6 189.8h.2v.5h-.2z" fill-rule="evenodd"/>
<path d="M187.4 180h1.4v.1l-1.3 .1z" fill-rule="evenodd"/>
<path d="M188.7 178.4l.1 .1v1.7l-.2-.1z" fill-rule="evenodd"/>
<path d="M188.6 188.6h.5l.1 .1-.5 .1z" fill-rule="evenodd"/>
<path d="M189 188.6h.2l-.1 .6-.1-.1z" fill-rule="evenodd"/>
<path d="M188.6 189h.5l.1 .1-.5 .1z" fill-rule="evenodd"/>
<path d="M188.6 189.8l.5-.1 .1 .2h-.5z" fill-rule="evenodd"/>
<path d="M189 189.8h.2l-.1 .5h-.1z" fill-rule="evenodd"/>
<path d="M188.6 190.2l.5-.1 .1 .2h-.5z" fill-rule="evenodd"/>
<path d="M189.5 178.4l.1 .1-.1 1.7-.1-.1z" fill-rule="evenodd"/>
<path d="M190.2 178.9h.2l-.1 1.3-.1-.1z" fill-rule="evenodd"/>
<path d="M190.9 178.9h.3l-.1 1.3-.2-.1z" fill-rule="evenodd"/>
<path d="M191.7 179.6h.2l.4 .5-.1 .1z" fill-rule="evenodd"/>
<path d="M191.5 188.6l.8-.8 .2 .1-.9 .9z" fill-rule="evenodd"/>
<path d="M192.3 187.8l.2 .1-.1 2.4h-.1z" fill-rule="evenodd"/>
<path d="M192.1 180h.9l.1 .1-.9 .1z" fill-rule="evenodd"/>
<path d="M191.5 190.2l1.7-.1v.2h-1.7z" fill-rule="evenodd"/>
<path d="M193.8 187.9h.2l-.1 1.3-.1-.1z" fill-rule="evenodd"/>
<path d="M194.1 178.4l.2 .1-.1 1.7-.1-.1z" fill-rule="evenodd"/>
<path d="M193.8 189.8l.1-.1 .5 .6h-.1z" fill-rule="evenodd"/>
<path d="M193.8 189l1-.4-.9 .6z" fill-rule="evenodd"/>
<path d="M194.6 188.6h.5l.1 .1-.6 .1z" fill-rule="evenodd"/>
<path d="M194.2 190.2l.9-.1 .1 .2h-.9z" fill-rule="evenodd"/>
<path d="M193.8 187.9l1.7-.1 .1 .1-1.7 .1z" fill-rule="evenodd"/>
<path d="M195 188.6h.1l.5 .5-.2 .1z" fill-rule="evenodd"/>
<path d="M195.4 189h.2l-.1 .9h-.1z" fill-rule="evenodd"/>
<path d="M195 190.2l.4-.5 .2 .1-.5 .5z" fill-rule="evenodd"/>
<path d="M195.6 178.9h.2v1.3l-.2-.1z" fill-rule="evenodd"/>
<path d="M197.8 187.8l.1 .1-1.7 2.4-.1-.1z" fill-rule="evenodd"/>
<path d="M196.8 179.6h.2l.4 .5-.2 .1z" fill-rule="evenodd"/>
<path d="M200.1 188.2l.2 .1-1.8 1.6v-.1z" fill-rule="evenodd"/>
<path d="M198.5 188.2h.2l-.1 1.7h-.1z" fill-rule="evenodd"/>
<path d="M198.5 188.2l.4-.4 .2 .1-.5 .5z" fill-rule="evenodd"/>
<path d="M198.5 189.8l.1-.1 .5 .6h-.2z" fill-rule="evenodd"/>
<path d="M198.9 187.9l.9-.1 .1 .1-1 .1z" fill-rule="evenodd"/>
<path d="M198.9 190.2l.9-.1 .1 .2h-1z" fill-rule="evenodd"/>
<path d="M199.6 187.9l.2-.1 .5 .5-.2 .1z" fill-rule="evenodd"/>
<path d="M200.1 188.2h.2l-.1 1.7h-.2z" fill-rule="evenodd"/>
<path d="M199.6 190.2l.5-.5 .2 .1-.5 .5z" fill-rule="evenodd"/>
<path d="M200.4 177.6l.1 .1-.1 2.5-.1-.1z" fill-rule="evenodd"/>
<path d="M202.4 188.2l.2 .1-1.7 1.6-.1-.1z" fill-rule="evenodd"/>
<path d="M200.8 189.8h.2v.5h-.2z" fill-rule="evenodd"/>
<path d="M200.4 177.6l1.7 2.4-.1 .2-1.7-2.4z" fill-rule="evenodd"/>
<path d="M201.9 177.6l.2 .1-.1 2.5-.1-.1z" fill-rule="evenodd"/>
<path d="M200.8 187.9l1.7-.1 .1 .1-1.7 .1z" fill-rule="evenodd"/>
<path d="M202.4 187.9h.2l-.1 .5-.1-.1z" fill-rule="evenodd"/>
<path d="M202.7 179.6l.5 .4v.2l-.6-.5z" fill-rule="evenodd"/>
<path d="M204.7 187.8l.2 .1-1.7 2.4v-.1z" fill-rule="evenodd"/>
<path d="M203 180h1.3l.1 .1-1.3 .1z" fill-rule="evenodd"/>
<path d="M204.3 178.4l.1 .1-.1 1.7-.1-.1z" fill-rule="evenodd"/>
<path d="M205 178.4l.2 .1-.1 1.7-.1-.1z" fill-rule="evenodd"/>
<path d="M207.1 188.6l.2 .1-1.7 1.6-.1-.1z" fill-rule="evenodd"/>
<path d="M205.8 178.9h.2l-.1 1.3-.1-.1z" fill-rule="evenodd"/>
<path d="M205.5 188.2l.4-.4 .2 .1-.4 .5z" fill-rule="evenodd"/>
<path d="M206.5 178.9h.3l-.1 1.3-.2-.1z" fill-rule="evenodd"/>
<path d="M205.9 187.9l.9-.1 .1 .1-1 .1z" fill-rule="evenodd"/>
<path d="M205.5 190.2l1.7-.1 .1 .2h-1.7z" fill-rule="evenodd"/>
<path d="M207 188.2h.3l-.1 .6-.2-.1z" fill-rule="evenodd"/>
<path d="M206.7 187.8l.6 .4-.1 .2-.5-.5z" fill-rule="evenodd"/>
<path d="M207.4 177.6l.1 .1v2.5l-.2-.1z" fill-rule="evenodd"/>
<path d="M207.8 188.2h.2v1.7h-.2z" fill-rule="evenodd"/>
<path d="M207.8 188.2l.5-.4 .1 .1-.4 .5z" fill-rule="evenodd"/>
<path d="M207.8 189.8l.2-.1 .4 .6h-.1z" fill-rule="evenodd"/>
<path d="M207.3 180h1.3l.1 .1-1.3 .1z" fill-rule="evenodd"/>
<path d="M208.2 187.9l.9-.1 .1 .1-.9 .1z" fill-rule="evenodd"/>
<path d="M208.2 190.2l.9-.1 .1 .2h-.9z" fill-rule="evenodd"/>
<path d="M209.1 187.8l.5 .4-.1 .2-.5-.5z" fill-rule="evenodd"/>
<path d="M209.4 188.2h.2l-.1 1.7h-.1z" fill-rule="evenodd"/>
<path d="M209 190.2l.5-.5 .1 .1-.5 .5z" fill-rule="evenodd"/>
<path d="M207.8 189.8l1.7-1.6h.1l-1.6 1.7z" fill-rule="evenodd"/>
<path d="M209.7 179.6h.1l.5 .5-.2 .1z" fill-rule="evenodd"/>
<path d="M211.7 188.2l.2 .1-1.7 1.6v-.1z" fill-rule="evenodd"/>
<path d="M210.2 188.2h.2l-.1 1.7h-.1z" fill-rule="evenodd"/>
<path d="M210.2 188.2l.4-.4 .2 .1-.5 .5z" fill-rule="evenodd"/>
<path d="M210.2 189.7l.6 .5-.1 .1-.5-.4z" fill-rule="evenodd"/>
<path d="M210.1 180h.9v.1l-.9 .1z" fill-rule="evenodd"/>
<path d="M210.6 187.9l.9-.1 .1 .1-1 .1z" fill-rule="evenodd"/>
<path d="M210.6 190.2l.9-.1 .1 .2h-1z" fill-rule="evenodd"/>
<path d="M211.3 187.9l.2-.1 .4 .5-.1 .1z" fill-rule="evenodd"/>
<path d="M211.7 188.2h.2v1.7h-.2z" fill-rule="evenodd"/>
<path d="M211.3 190.2l.5-.5 .1 .1-.4 .5z" fill-rule="evenodd"/>
<path d="M212.1 178.4l.1 .1-.1 1.7-.1-.1z" fill-rule="evenodd"/>
<path d="M214.1 188.2l.2 .1-1.7 1.6-.1-.1z" fill-rule="evenodd"/>
<path d="M212.6 189.7l.1 .1v.5h-.2z" fill-rule="evenodd"/>
<path d="M213.9 179.6h.3l-.1 .6-.2-.1z" fill-rule="evenodd"/>
<path d="M212.6 187.8h1.6l.1 .1-1.7 .1z" fill-rule="evenodd"/>
<path d="M214.1 187.8l.2 .1-.1 .5-.1-.1z" fill-rule="evenodd"/>
<path d="M214.4 179.6h.1v.6l-.2-.1z" fill-rule="evenodd"/>
<path d="M213.9 180h.6v.1l-.5 .1z" fill-rule="evenodd"/>
<path d="M217.2 188.6l.8-.8 .2 .1-.9 .9z" fill-rule="evenodd"/>
<path d="M218 187.9h.2l-.1 2.4h-.1z" fill-rule="evenodd"/>
<path d="M217.2 190.2l1.7-.1 .1 .2h-1.7z" fill-rule="evenodd"/>
<path d="M221.1 188.2l.2 .1-1.7 1.6-.1-.1z" fill-rule="evenodd"/>
<path d="M219.5 189.8h.2v.5h-.2z" fill-rule="evenodd"/>
<path d="M219.5 187.9l1.7-.1 .1 .1-1.7 .1z" fill-rule="evenodd"/>
<path d="M221.1 187.9h.2l-.1 .5-.1-.1z" fill-rule="evenodd"/>
<path d="M221.9 188.6h.2l-.1 .6-.1-.1z" fill-rule="evenodd"/>
<path d="M221.9 189.8h.2l-.1 .5h-.1z" fill-rule="evenodd"/>
<path d="M221.9 188.6h.5l.1 .1-.6 .1z" fill-rule="evenodd"/>
<path d="M222.3 188.6h.2l-.1 .6-.1-.1z" fill-rule="evenodd"/>
<path d="M221.9 189h.5l.1 .1-.6 .1z" fill-rule="evenodd"/>
<path d="M221.9 189.8l.5-.1 .1 .2h-.6z" fill-rule="evenodd"/>
<path d="M222.3 189.7l.2 .1-.1 .5h-.1z" fill-rule="evenodd"/>
<path d="M221.9 190.2l.5-.1 .1 .2h-.6z" fill-rule="evenodd"/>
<path d="M223 188.2l.5-.4 .1 .1-.4 .5z" fill-rule="evenodd"/>
<path d="M223 189.8l.2-.1 .4 .6h-.1z" fill-rule="evenodd"/>
<path d="M223.4 187.9l1-.1v.1l-.9 .1z" fill-rule="evenodd"/>
<path d="M223.9 189h.5v.1l-.5 .1z" fill-rule="evenodd"/>
<path d="M223.5 190.1h.9v.2h-.9z" fill-rule="evenodd"/>
<path d="M224.2 187.9l.2-.1 .4 .5-.1 .1z" fill-rule="evenodd"/>
<path d="M224.6 188.2h.2l-.1 .6-.1-.1z" fill-rule="evenodd"/>
<path d="M224.2 189l.5-.4h.1l-.4 .6z" fill-rule="evenodd"/>
<path d="M224.2 189h.2l.4 .5h-.1z" fill-rule="evenodd"/>
<path d="M224.6 189.4h.2l-.1 .5h-.1z" fill-rule="evenodd"/>
<path d="M224.2 190.2l.5-.5 .1 .1-.4 .5z" fill-rule="evenodd"/>
<path d="M227 188.2l.2 .1-1.8 1.6v-.1z" fill-rule="evenodd"/>
<path d="M225.4 189.8h.2l-.1 .5h-.1z" fill-rule="evenodd"/>
<path d="M225.4 187.9l1.7-.1 .1 .1-1.8 .1z" fill-rule="evenodd"/>
<path d="M226.9 187.9h.3l-.1 .5-.2-.1z" fill-rule="evenodd"/>
<path d="M227.7 188.6h.2v.6l-.2-.1z" fill-rule="evenodd"/>
<path d="M227.7 189.8h.2v.5h-.2z" fill-rule="evenodd"/>
<path d="M227.7 188.6h.6v.1l-.5 .1z" fill-rule="evenodd"/>
<path d="M228.1 188.6h.2v.6l-.2-.1z" fill-rule="evenodd"/>
<path d="M227.7 189h.6v.1l-.5 .1z" fill-rule="evenodd"/>
<path d="M227.7 189.8l.6-.1v.2h-.5z" fill-rule="evenodd"/>
<path d="M228.1 189.8h.2v.5h-.2z" fill-rule="evenodd"/>
<path d="M227.7 190.2l.6-.1v.2h-.5z" fill-rule="evenodd"/>
<path d="M229.7 187.8l.2 .1-.9 .9-.1-.2z" fill-rule="evenodd"/>
<path d="M229.7 187.9h.2l-.1 2.4h-.1z" fill-rule="evenodd"/>
<path d="M229 190.1h1.6v.2h-1.6z" fill-rule="evenodd"/>
<path d="M231.3 188.2h.1v.6l-.2-.1z" fill-rule="evenodd"/>
<path d="M231.3 189.7l.5 .5v.1l-.6-.4z" fill-rule="evenodd"/>
<path d="M231.7 187.8l.1 .1-.5 .5-.1-.2z" fill-rule="evenodd"/>
<path d="M231.3 188.6l.5 .4v.2l-.6-.5z" fill-rule="evenodd"/>
<path d="M231.6 190.2l.9-.1 .1 .2h-.9z" fill-rule="evenodd"/>
<path d="M231.6 187.9l.9-.1 .1 .1-.9 .1z" fill-rule="evenodd"/>
<path d="M232.4 190.2l.5-.5 .1 .1-.5 .5z" fill-rule="evenodd"/>
<path d="M232.8 188.2h.2l-.1 1.7h-.1z" fill-rule="evenodd"/>
<path d="M232.4 187.9l.1-.1 .5 .5-.1 .1z" fill-rule="evenodd"/>
<path d="M231.6 189h1.3l.1 .1-1.3 .1z" fill-rule="evenodd"/>
<path d="M178.7 191.5h71.2l.1 .1-71.3 .1z" fill-rule="evenodd"/>
<path d="M178.7 186.4h71.2l.1 .2h-71.3z" fill-rule="evenodd"/>
<path d="M249.8 186.5h.2l-.1 5.2-.1-.1z" fill-rule="evenodd"/>
<path d="M251.2 188.2h.2l-.1 .6-.1-.1z" fill-rule="evenodd"/>
<path d="M251.2 188.2l.4-.4 .2 .1-.5 .5z" fill-rule="evenodd"/>
<path d="M251.2 188.6l.6 .4-.1 .2-.5-.5z" fill-rule="evenodd"/>
<path d="M251.2 189.7l.6 .5-.1 .1-.5-.4z" fill-rule="evenodd"/>
<path d="M251.5 187.9l1-.1v.1l-.9 .1z" fill-rule="evenodd"/>
<path d="M251.5 189h1v.1l-.9 .1z" fill-rule="evenodd"/>
<path d="M251.5 190.2l1-.1v.2h-.9z" fill-rule="evenodd"/>
<path d="M252.3 187.9l.2-.1 .4 .5-.1 .1z" fill-rule="evenodd"/>
<path d="M252.3 189h.2l.4 .5h-.1z" fill-rule="evenodd"/>
<path d="M252.8 189.3l.1 .1v.5h-.2z" fill-rule="evenodd"/>
<path d="M252.3 190.2l.5-.5 .1 .1-.4 .5z" fill-rule="evenodd"/>
<path d="M253.6 187.8l.1 .1-.1 2.4h-.1z" fill-rule="evenodd"/>
<path d="M253.5 189l.5-.4h.1l-.5 .6z" fill-rule="evenodd"/>
<path d="M254 188.6h.8l.1 .1-.9 .1z" fill-rule="evenodd"/>
<path d="M254.7 188.6l.6 .4-.1 .2-.5-.5z" fill-rule="evenodd"/>
<path d="M255.1 189h.2l-.1 1.3h-.1z" fill-rule="evenodd"/>
<path d="M255.8 189h.2v.9h-.2z" fill-rule="evenodd"/>
<path d="M255.8 189.8l.2-.1 .4 .6h-.1z" fill-rule="evenodd"/>
<path d="M255.8 189l.5-.4h.1l-.4 .6z" fill-rule="evenodd"/>
<path d="M256.2 190.2l1-.1v.2h-.9z" fill-rule="evenodd"/>
<path d="M256.2 188.6h1v.1l-.9 .1z" fill-rule="evenodd"/>
<path d="M257 188.6h.2l.4 .5-.2 .1z" fill-rule="evenodd"/>
<path d="M257.4 189h.2l-.1 .5h-.1z" fill-rule="evenodd"/>
<path d="M255.8 189.4l1.7-.1 .1 .2h-1.7z" fill-rule="evenodd"/>
<path d="M258.2 189h.2l-.1 .9h-.1z" fill-rule="evenodd"/>
<path d="M258.2 189.7l.6 .5-.1 .1-.5-.4z" fill-rule="evenodd"/>
<path d="M258.2 189l.4-.4h.2l-.5 .6z" fill-rule="evenodd"/>
<path d="M258.6 190.1h.9v.2h-.9z" fill-rule="evenodd"/>
<path d="M258.6 188.6h.9v.1l-.9 .1z" fill-rule="evenodd"/>
<path d="M259.3 188.6h.2l.4 .5-.1 .1z" fill-rule="evenodd"/>
<path d="M259.7 189h.2v.5h-.2z" fill-rule="evenodd"/>
<path d="M258.2 189.3h1.7v.2h-1.7z" fill-rule="evenodd"/>
<path d="M261 188.2h.1l-.1 1.7h-.1z" fill-rule="evenodd"/>
<path d="M261 189.7l.5 .5-.1 .1-.5-.4z" fill-rule="evenodd"/>
<path d="M260.5 188.6h.9l.1 .1-.9 .1z" fill-rule="evenodd"/>
<path d="M262.1 188.6h.2l-.1 .6-.1-.1z" fill-rule="evenodd"/>
<path d="M262.1 189.8h.2l-.1 .5h-.1z" fill-rule="evenodd"/>
<path d="M262.1 188.6h.5l.1 .1-.6 .1z" fill-rule="evenodd"/>
<path d="M262.5 188.6h.2l-.1 .6-.1-.1z" fill-rule="evenodd"/>
<path d="M262.1 189h.5l.1 .1-.6 .1z" fill-rule="evenodd"/>
<path d="M262.1 189.8l.5-.1 .1 .2h-.6z" fill-rule="evenodd"/>
<path d="M262.5 189.8h.2l-.1 .5h-.1z" fill-rule="evenodd"/>
<path d="M262.1 190.2l.5-.1 .1 .2h-.6z" fill-rule="evenodd"/>
<path d="M265.9 187.8l.2 .1-.9 .9-.1-.2z" fill-rule="evenodd"/>
<path d="M265.9 187.9h.2v2.4h-.2z" fill-rule="evenodd"/>
<path d="M249.8 186.5l16.6-.1 .1 .2h-16.7z" fill-rule="evenodd"/>
<path d="M266.3 176.3h.2l-.1 10.3h-.1z" fill-rule="evenodd"/>
<path d="M265.2 190.1h1.6l.1 .2h-1.7z" fill-rule="evenodd"/>
<path d="M269 187.8l.2 .1-1.7 2.4v-.1z" fill-rule="evenodd"/>
<path d="M267.7 177.7h.2l-.1 2.5-.1-.1z" fill-rule="evenodd"/>
<path d="M268.5 179.2h.1l.8 .9h-.2z" fill-rule="evenodd"/>
<path d="M270.1 177.6l.1 .1-.1 2.5-.1-.1z" fill-rule="evenodd"/>
<path d="M269.8 188.6l.9-.8 .1 .1-.8 .9z" fill-rule="evenodd"/>
<path d="M270.6 187.9h.2l-.1 2.4h-.1z" fill-rule="evenodd"/>
<path d="M269.9 190.1h1.6l.1 .2h-1.7z" fill-rule="evenodd"/>
<path d="M270 180h1.7l.1 .1-1.7 .1z" fill-rule="evenodd"/>
<path d="M273.9 179.2l.2 .1-.9 .9-.1-.2z" fill-rule="evenodd"/>
<path d="M272.3 179.2h.2l.8 .9-.1 .1z" fill-rule="evenodd"/>
<path d="M274.7 179.6h.2l-.1 .6-.1-.1z" fill-rule="evenodd"/>
<path d="M275.1 179.6h.2l-.1 .6-.1-.1z" fill-rule="evenodd"/>
<path d="M274.7 180h.5l.1 .1-.6 .1z" fill-rule="evenodd"/>
<path d="M280.3 176.2l.2 .1-.1 10.3h-.2z" fill-rule="evenodd"/>
<path d="M249.8 191.6l30.6-.1 .1 .1-30.7 .1z" fill-rule="evenodd"/>
<path d="M266.3 186.5l14.1-.1 .1 .2h-14.1z" fill-rule="evenodd"/>
<path d="M280.3 186.4l.2 .1-.1 5.2-.2-.1z" fill-rule="evenodd"/>
<path d="M280.3 11.1l.3 .1v180.5l-.1 .1-.3-.1v-180.5z" fill-rule="evenodd"/>
<path d="M16 191.5l.1-.1h264.4l.1 .3-.1 .1h-264.4z" fill-rule="evenodd"/>
<circle cx="78.4" cy="39.2" r=".51"/>
<circle cx="114" cy="39.2" r=".51"/>
<circle cx="96.2" cy="50.6" r=".51"/>
<circle cx="171.2" cy="79.8" r=".51"/>
<circle cx="107.6" cy="100.2" r=".51"/>
<circle cx="112.7" cy="102.7" r=".51"/>
<circle cx="178.8" cy="100.2" r=".51"/>
<circle cx="214.3" cy="107.8" r=".51"/>
<circle cx="214.3" cy="100.2" r=".51"/>
</g>
<g font-size="3.6">
<text x="181.3" y="163.7">Adaptador BlueTooth-Serie niveles TTL</text>
<text x="223.9" y="184.6">Ifara Tecnologías, s.l.</text>
<text x="270.2" y="184.6">1.0</text>
</g>
<g font-size="2.5">
<text x="54.9" y="30.9">VCC</text>
<text x="76.5" y="30.9">VCC</text>
<text x="88" y="34.8">LM1117MP-3.3</text>
<text x="35" y="38.4">CLEMA2P</text>
<text x="88.6" y="41.1">Vin</text>
<text x="91.8" y="37.9">IC2</text>
<text x="98.8" y="41.1">Vout</text>
<text x="116.5" y="37.9">3,3v</text>
<text x="93.7" y="43.6">GND</text>
<text x="43.5" y="52.4">C3</text>
<text x="54.9" y="58.6">GND</text>
<text x="94.3" y="58.6">GND</text>
<text x="165.4" y="68.4">3,3v</text>
<text x="219.4" y="71.6">TX BlueTooth</text>
<text x="138.8" y="77">RTS</text>
<text x="138.8" y="79.6">RX BlueTooth</text>
<text x="156.5" y="83.4">R1</text>
<text x="161" y="83.1">2k2</text>
<text x="62.6" y="86.8">VCC</text>
<text x="91.1" y="95.1" transform="rotate(-90 91.1 95.1)">JP1</text>
<text x="106.4" y="95.1" transform="rotate(-90 106.4 95.1)">JP2</text>
<text x="169.6" y="91.3" transform="rotate(-90 169.6 91.3)">R2</text>
<text x="174.5" y="91.3" transform="rotate(-90 174.5 91.3)">4K7</text>
<text x="72.1" y="101.4">RX SkyPic</text>
<text x="115.9" y="99.9">RX BlueTooth</text>
<text x="226.4" y="96.4">3,3v</text>
<text x="115.9" y="102.4">TX BlueTooth</text>
<text x="72.1" y="109.7">TX SkyPic</text>
<text x="212.4" y="119.6">GND</text>
<text x="62.6" y="127.2">GND</text>
<text x="75.7" y="148">3,3</text>
<text x="64.2" y="155.7">TX BlueTooth</text>
<text x="74.1" y="150.6">VCC</text>
<text x="74.5" y="153.2">RTS</text>
<text x="63.9" y="158.3">RX BlueTooth</text>
<text x="74.1" y="160.9">GND</text>
<text x="44.9" y="164.2">JP3</text>
</g>
<g font-size="2.2">
<text x="49" y="41.4">1</text>
<text x="49" y="46.5">2</text>
<text x="182.3" y="66.8">1</text>
<text x="182.3" y="69.3">2</text>
<text x="182.3" y="71.9">3</text>
<text x="186.2" y="67.9">GND</text>
<text x="186.2" y="70.4">VDD</text>
<text x="202.1" y="67.9">GND</text>
<text x="203.2" y="70.4">AIO</text>
<text x="209.6" y="71.9">26</text>
<text x="209.6" y="69.3">27</text>
<text x="209.6" y="66.8">28</text>
<text x="182.3" y="74.4">4</text>
<text x="182.3" y="76.9">5</text>
<text x="186.2" y="73">PIO2</text>
<text x="186.2" y="75.5">PIO3</text>
<text x="202" y="75.5">PIO5</text>
<text x="202.6" y="73">TXD</text>
<text x="209.6" y="76.9">24</text>
<text x="209.6" y="74.4">25</text>
<text x="182.3" y="79.5">6</text>
<text x="182.3" y="82">7</text>
<text x="186.2" y="78.1">NRTS</text>
<text x="186.2" y="80.6">RXD</text>
<text x="186.2" y="83.1">PCMO</text>
<text x="201.3" y="83.1">SCLK</text>
<text x="201.4" y="80.6">MISO</text>
<text x="201.4" y="78.1">MOSI</text>
<text x="209.6" y="82">22</text>
<text x="209.6" y="79.5">23</text>
<text x="181.1" y="89.6">10</text>
<text x="182.3" y="84.6">8</text>
<text x="182.3" y="87.1">9</text>
<text x="186.2" y="85.7">USB_D+</text>
<text x="186.2" y="88.2">USB_D-</text>
<text x="200.9" y="85.7">NCSB</text>
<text x="202" y="88.2">PIO4</text>
<text x="209.6" y="89.6">19</text>
<text x="209.6" y="87.1">20</text>
<text x="209.6" y="84.6">21</text>
<text x="54.1" y="94.7">1</text>
<text x="181.1" y="92.2">11</text>
<text x="181.1" y="94.7">12</text>
<text x="186.2" y="90.8">NCTS</text>
<text x="186.2" y="93.3">PCMI</text>
<text x="186.2" y="95.8">PCMC</text>
<text x="202" y="93.3">PIO6</text>
<text x="202" y="90.8">PIO7</text>
<text x="202.5" y="95.8">RES</text>
<text x="209.6" y="94.7">17</text>
<text x="209.6" y="92.2">18</text>
<text x="54.1" y="97.3">2</text>
<text x="54.1" y="99.8">3</text>
<text x="92.1" y="96.6" transform="rotate(-90 92.1 96.6)">1</text>
<text x="94.6" y="96.6" transform="rotate(-90 94.6 96.6)">2</text>
<text x="97.1" y="96.6" transform="rotate(-90 97.1 96.6)">3</text>
<text x="107.3" y="96.6" transform="rotate(-90 107.3 96.6)">1</text>
<text x="109.8" y="96.6" transform="rotate(-90 109.8 96.6)">2</text>
<text x="112.4" y="96.6" transform="rotate(-90 112.4 96.6)">3</text>
<text x="181.1" y="97.3">13</text>
<text x="181.1" y="99.8">14</text>
<text x="186.2" y="98.4">PCMS</text>
<text x="186.2" y="100.9">GND</text>
<text x="202.1" y="100.9">GND</text>
<text x="202.4" y="98.4">VDD</text>
<text x="209.6" y="99.8">15</text>
<text x="209.6" y="97.3">16</text>
<text x="54.1" y="102.3">4</text>
<text x="54.1" y="104.9">5</text>
<text x="54.1" y="107.4">6</text>
<text x="54.1" y="110">7</text>
<text x="54.1" y="112.5">8</text>
<text x="54.1" y="115">9</text>
<text x="54.1" y="117.6">10</text>
<text x="49.6" y="148.1">6</text>
<text x="49.6" y="150.6">5</text>
<text x="49.6" y="155.7">3</text>
<text x="49.6" y="153.1">4</text>
<text x="49.6" y="160.8">1</text>
<text x="49.6" y="158.2">2</text>
</g>
<g font-size="1.8">
<text x="81.6" y="44.9">C1</text>
<text x="117.2" y="44.9">C2</text>
<text x="117.2" y="46.8">10uF</text>
<text x="183.9" y="63.3">IC1</text>
<text x="41.6" y="91.9">CT1</text>
<text x="183.9" y="105.2">BLUETOOTH_WT11</text>
</g>
</svg>
